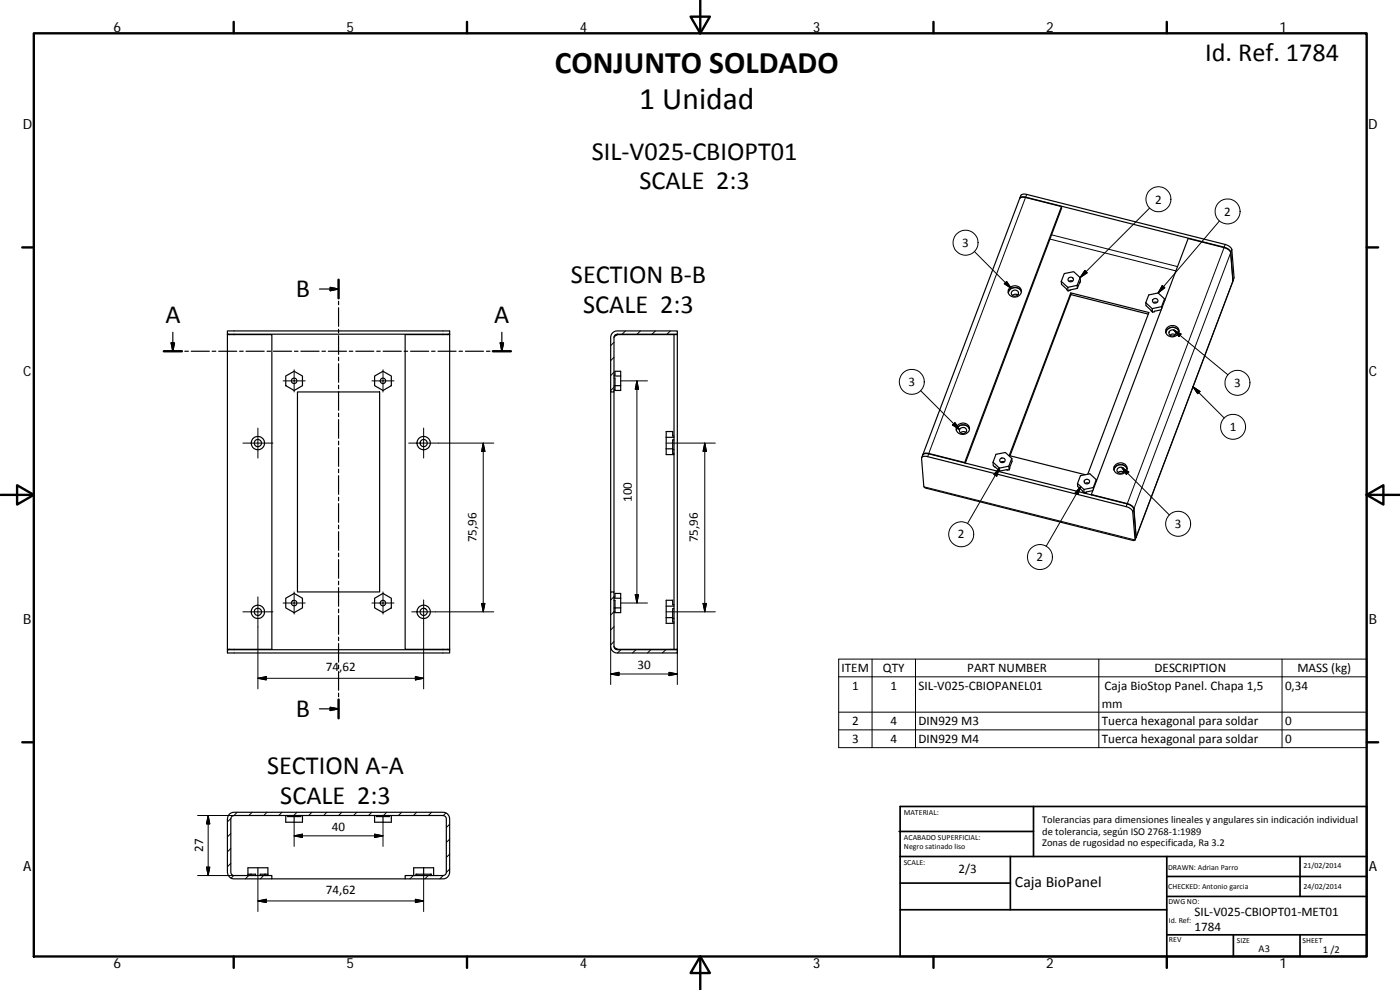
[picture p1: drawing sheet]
<svg xmlns="http://www.w3.org/2000/svg" width="420mm" height="297mm" viewBox="0 0 420 297" stroke-linecap="round" stroke-linejoin="round" font-family="sans-serif">
<g fill="none" stroke="#000" stroke-width=".36">
<path d="M306 59.6a1.32 1.32 0 0 1 1.8-.4l59.6 15a2.55 2.55 0 0 1 2 1.5l.6 8.8-29 76.7M306 59.5l.4-.8a1.45 1.45 0 0 1 1.7-.4l59.6 15a2.73 2.73 0 0 1 2 1.6l.7 8.5-.4 .8M318.6 62l-10.8-2.8a1.51 1.51 0 0 0-1.8 .4l-29 76.8M369.3 75.8a2.47 2.47 0 0 0-1.9-1.5l-10.8-2.7-29 76.9M51.9 99.7v5.7M95.9 86.7h5.7M99.1 86.2l2.5 .5-2.5 .5zM101.6 83.9v5.6M101.6 90.4v1M101.6 92.3v5.6M101.6 98.8v1M150.6 99.7v5.7"/>
<path d="M183.7 100l.9-.6 .7-.1h18v1h-18l-.7 .2-.3 .8v16.3h-1v-16.3zM303 86.4a1.95 1.95 0 0 1 2.3-.6 1.95 1.95 0 0 1 1.1 2.1 1.98 1.98 0 0 1-2.3 1.2 1.98 1.98 0 0 1-1.5-2.1zM303.7 87.4a1.05 1.05 0 0 1 1.6-.2 1.05 1.05 0 0 1 0 1.5 1.05 1.05 0 0 1-1.5-.1l-.3-.6zM305.4 88.5l-.7-.2-.8 .3M306.5 87.5a2.08 2.08 0 0 0-2-1.2 2.08 2.08 0 0 0-1.9 1.6M318.5 84.4l.9-2.3 2.8-.6 2 1.8-.9 2.3M318.5 84.4l.1 .9 1.9 2M318.5 84.4l2 1.8M320.5 86.2v1.1M321.4 87.9v.5M321.9 84.3l-.5-.1-.5 .2M323.3 85.6v.9"/>
<path d="M323.3 85.6l-2.8 .6M323.3 86.5l-2.8 .8M324.2 83.3l.1 1-1 2.2M343.9 90.8l1.9 1.8 2.8-.6M343.9 90.8v.9l2 2M344.6 94.3l-23.2-5.9-18.3 48.4M345.8 92.6l.1 1.1M347.3 90.7l-.6-.1-.5 .2M348.5 93l-2.6 .7M348.6 92l.1 .5M349.5 89.7l-.9 2.3M349.5 89.7l.1 .5"/>
<path d="M349.5 89.7l-1.9-1.8-2.8 .6-.9 2.3M350.3 98.4a1.95 1.95 0 0 1 2.3-.7 1.95 1.95 0 0 1 1.1 2.1 2.03 2.03 0 0 1-2.2 1.3 2.03 2.03 0 0 1-1.6-1.9zM351.1 99.3a1.04 1.04 0 0 1 1.5-.2 1.04 1.04 0 0 1 .1 1.5 1.04 1.04 0 0 1-1.5 0l-.4-.8zM353.8 99.5a2.08 2.08 0 0 0-2.1-1.3 2.08 2.08 0 0 0-1.8 1.6M49.2 105.4h5.4M51.4 102.9h1l-.5 2.5zM55.5 105.4h1M57.4 105.4h5.4M63.7 105.4h1.1M65.6 105.4h5.4M68.3 100.3l.6 .1M68.3 100.4h13.3v94.4h-13.3z"/>
<path d="M68.3 100.3v-1h2h64.6v1M68.3 100.3h66.6M71.9 105.4h1.1M73.8 105.4h5.5M80.1 105.4h1.1M82.1 105.4h5.4M85.8 112.8l2.5-1.4 2.5 1.4v2.9l-2.5 1.5-2.5-1.5zM88.4 105.4h1M89.3 117.6h24.6v60h-24.6zM90.3 105.4h5.4M96.6 105.4h1.1M98.5 105.4h5.5"/>
<path d="M101.6 100.7v5.6M101.6 107.2v1M101.6 109.1v5.6M101.6 115.6v1M101.6 117.5v5.6M104.8 105.4h1.1M106.8 105.4h5.4M112.4 112.8l2.5-1.4 2.5 1.4v2.9l-2.5 1.5-2.5-1.5zM113.1 105.4h1M115 105.4h5.4M121.3 105.4h1M121.6 100.4h13.3v94.4h-13.3z"/>
<path d="M123.2 105.4h5.5M129.5 105.4h1.1M131.5 105.4h5.4M134.9 100.3l-.6 .1M137.8 105.4h1M139.7 105.4h5.4M146 105.4h1M147.9 105.4h5.4M150.1 102.9h1l-.5 2.5zM183.3 117.6v60M184.3 117.6v60M184.3 113.4h.3v3.5h-.3"/>
<path d="M184.3 115.8h.3M184.3 112.8h2M184.3 112.5h.3v-1.1h1.7v5.8h-2M184.6 115.7h1.7M185.3 100.4l-1 .9M185.3 100.4h17M185.3 100.4l-.8 .2M202.3 100.4h1v94.4h-1M202.3 100.4v94.4M352.7 100.5l-.9-.3-.7 .4M101.6 124v1M101.6 125.9v5.6"/>
<path d="M101.6 132.4v1.1M101.6 134.3v5.6M199.9 131.2h2.4M199.9 134.7h2M201.9 134.9h.4M202.3 132h-.4v4h.4M202.3 130.8h-.4v-1.3h-2v6.9h2.4M276.6 137.3l.3-.8a1.62 1.62 0 0 1 1.8-.3l59.6 15a2.67 2.67 0 0 1 2 1.5M276.9 136.5a1.41 1.41 0 0 1 1.8-.4l10.8 2.8M287.6 127.4a1.9 1.9 0 0 1 2.4-.3 1.9 1.9 0 0 1 .8 2.3 1.98 1.98 0 0 1-2.4 .9 1.98 1.98 0 0 1-1.3-2.1zM288.2 128.6a.99 .99 0 0 1 1.6-.1 .99 .99 0 0 1-.4 1.5 .96 .96 0 0 1-1.2-.2 .96 .96 0 0 1 0-1.2zM289.5 138.8l29.1-76.8v.5l-28.9 76.5"/>
<path d="M289.9 129.7l-.7-.2-.9 .3M290.9 128.8a2.08 2.08 0 0 0-2-1.3 2.08 2.08 0 0 0-1.9 1.6M298 138.7l.1 1 1.9 1.7M301.4 138.6l-.5-.1-.6 .2M302.8 139.9l.1 1M302.8 139.9l-2.9 .6M303.6 137.5l-1.9-1.7-2.8 .5-.9 2.4 1.9 1.8M303.6 137.5l-.8 2.4M303.6 137.5l.1 .9-.8 2.5M334.9 139.3a1.85 1.85 0 0 1 2.5-.2 1.85 1.85 0 0 1 .5 2.5 1.92 1.92 0 0 1-2.5 .5 1.92 1.92 0 0 1-.9-2.3zM101.6 140.8v1M101.6 142.7v5.6"/>
<path d="M101.6 149.2v1M101.6 151.1v5.6M101.6 157.6v1M101.6 159.5v5.6M299.9 140.5l.1 .9M302.9 140.9l-2.9 .5M323.4 145.1l1.9 1.8 2.8-.6M323.4 145.1v.9l2 1.9M325.3 146.9l.1 1M326.5 142.3l18.3-48.5-23.4-5.9-18.5 48.8 22.8 5.7M326.7 145l-.5-.2-.5 .3M327.5 148.4l10.8 2.7a2.73 2.73 0 0 1 2 1.5l.6 8.6-.3 .8-.5 .2-62.3-15.7-.5-.4-.7-8.5a1.16 1.16 0 0 1 1.8-.6l59.6 15a2.57 2.57 0 0 1 1.9 1.6l.7 8.4"/>
<path d="M328 147.2l-2.6 .7M328.1 146.3l.1 .4M329 143.9l-.9 2.4M329 143.9v.5M329 143.9l-1.9-1.7-2.8 .5-.9 2.4M335.4 140.6a1 1 0 0 1 1.4-.3 1 1 0 0 1 .2 1.5 1.01 1.01 0 0 1-1.3 .1 1.01 1.01 0 0 1-.3-1.3zM337.2 141.6l-.7-.2-.9 .4M338.3 140.7a2.08 2.08 0 0 0-2.1-1.3 2.08 2.08 0 0 0-1.9 1.6M85.8 179.5l2.5-1.4 2.5 1.4v2.9l-2.5 1.4-2.5-1.4zM101.6 166v1M101.6 167.9v5.6M101.6 174.4v1"/>
<path d="M101.6 176.3v5.6M112.4 179.5l2.5-1.4 2.5 1.4v2.9l-2.5 1.4-2.5-1.4zM183.3 177.6h1v16.4l.3 .7 .7 .2h18v1h-18a1.97 1.97 0 0 1-2-1.9zM184.3 179.5h2M184.3 179.2h.3v-1.1h1.7v5.7h-2M340.9 161.1h.1M340.9 161.3h.1M341 161.1l-.1 .2M68.3 194.9h66.6v1h-66.6zM68.9 194.8l-.6 .1M101.6 182.8v1M101.6 184.7v5.6"/>
<path d="M101.6 191.2v1M101.6 193.1v5.6M101.6 199.6v1M134.3 194.8l.6 .1M184.3 194l1 .8M184.3 180.1h.3v3.4h-.3M184.3 182.4h.3M184.5 194.6l.8 .2M184.6 182.4h1.7M185.3 194.8h17M199.9 185.3v1.7h2.4M199.9 185.3h2"/>
<path d="M199.9 181.9h2.4M201.9 185.6h.4M202.3 182.6h-.4v4h.4M202.3 181.4h-.4v-1.3h-2v5.2M95.9 212.7h5.7M99.1 212.2l2.5 .5-2.5 .5zM101.6 201.5v5.6M101.6 208v1M101.6 209.9v5.6M69 244.2l1.3-.5h62.6a1.97 1.97 0 0 1 2 2v16a2.05 2.05 0 0 1-2 2h-11.3v-1h11.3l.9-.6 .2-16.4-.3-.6-.8-.4h-62.9l-.5 .4-.2 .6v16l.2 .6 .8 .4h11.3v1h-11.3a2 2 0 0 1-2-2v-16l.1-.7zM85.8 244.7v2h5v-2M86.8 244.7v.3"/>
<path d="M88.3 245v1.7M89.8 244.7v.3M90.3 244.7v.3h-4v-.3M112.4 244.7v2h5v-2M113.4 244.7v.3M114.9 245v1.7M116.4 244.7v.3M116.9 244.7v.3h-3.9v-.3M74.4 262.3h2.3v.4M75.1 262.3v.4M75.4 262.3v.4M77.4 260.4v2.3"/>
<path d="M79.4 262.3v.4M79.7 262.3v.4M80.4 262.7v-2.3h-6v2.3M80.4 262.3h-2.3v.4M81.6 263.7h40M124.2 262.7v-2.3h5.9v2.3M125.1 262.3v.4M127.1 260.4v1.9M129.1 262.3v.4M129.4 262.7v-.4h-4.6v.4"/>
<circle cx="321.3" cy="83.8" r=".75"/>
<circle cx="346.7" cy="90.2" r=".76"/>
<circle cx="88.3" cy="114.3" r=".83"/>
<circle cx="114.9" cy="114.3" r=".83"/>
<circle cx="77.4" cy="132.9" r="1.09"/>
<circle cx="77.4" cy="132.9" r="1.99"/>
<circle cx="127.1" cy="132.9" r="2"/>
<circle cx="127.2" cy="132.9" r="1.07"/>
<circle cx="300.9" cy="138.2" r=".76"/>
<circle cx="326.2" cy="144.4" r=".77"/>
<circle cx="77.4" cy="183.6" r="1.09"/>
<circle cx="77.4" cy="183.6" r="1.99"/>
<circle cx="88.3" cy="180.9" r=".81"/>
<circle cx="114.9" cy="180.9" r=".83"/>
<circle cx="127.1" cy="183.6" r="2"/>
<circle cx="127.2" cy="183.6" r="1.07"/>
</g>
<g fill="none" stroke="#000" stroke-width=".3">
<path d="M307.8 59.2l-29.4 77.8M308.1 58.3l-.3 .9M292.4 75.5l11.1 11.1M315.1 71.7l37.8 9.6M315.6 70.5l37.8 9.5M345 62.4l-20.8 20.9M366 66.3l-18.4 21.6M367.4 74.3l-29.1 76.9M367.7 73.3l-.3 .9M369.3 75.8l-29.1 76.8M369.7 74.9l-.3 .8M187.7 99.3l-1 1"/>
<path d="M192.2 99.3l-1 1M196.7 99.3l-1 1M201.2 99.3l-1 1M301.4 85.1l.7-.6 1.4 2.1zM325.6 81.2l.7 .7-2.1 1.4zM348.8 85.7l.8 .6-2 1.6zM352.2 99l16.3 13.5M352.2 99l2.2 1.2-.6 .8zM370 84.3l-29 76.8M370 84.2h.1M85 114.3h6.6M88.3 110.9v6.7"/>
<path d="M111.6 114.3h6.6M114.9 110.9v6.7M184.3 116.2l-1 1M184.3 111.7l-1 1M184.3 107.2l-1 1M184.3 102.7l-1 1M186.3 114.3h8M191.1 114.3v66.6M191.1 114.3l.5 2.5h-1zM276.3 117.2l11.7 11.7M358 116l9.4 9.4M358 116l2.1 1.5-.7 .6z"/>
<path d="M72.9 132.9h9M77.4 128.4v9M122.6 132.9h25.6M127.1 128.4v9M145 132.9v50.7M145 132.9l.5 2.5h-1zM199.9 132.9h14.8M211.5 132.9v50.7M211.5 132.9l.5 2.5h-1zM285.9 127.5l.7-.7 1.4 2.1zM277.3 146l63.3 16M299.9 140.5l-9.5 16.6"/>
<path d="M299.9 140.5l-.8 2.4-.8-.5zM324.3 146l-10.3 17.9M324.3 146l-.8 2.4-.8-.5zM336.6 140.2l14.4 14.3M336.6 140.2l2.2 1.4-.8 .7zM338.3 151.2l-.3 .8M340.3 152.7l-.4 .9M77.4 179.1v27.6M88.3 177.6v6.6M114.9 177.6v6.6M184.3 179l-1 1M190.6 178.4h1l-.5 2.5z"/>
<path d="M340.9 161.3h.1M72.9 183.6h9M85 180.9h6.6M111.6 180.9h6.6M123.6 183.6h24.6M127.1 180v26.7M144.5 181.1h1l-.5 2.5zM183.3 194v11.4M184.3 192.5l-1 1M184.3 188l-1 1M184.3 183.5l-1 1M186.3 180.9h8"/>
<path d="M186.3 194.9l-1 1M190.8 194.9l-1 1M195.3 194.9l-1 1M199.8 194.9l-1 1M199.9 183.6h14.8M203.3 194.8v10.6M211 181.1h1l-.5 2.5zM251.7 197.8h158.5v26.5h-158.5zM261.7 197.8v26.5M274.8 197.8v26.5M329.8 197.8v26.5M384.8 197.8v26.5"/>
<path d="M77.4 203.5l2.5-.5v1zM77.4 203.5h49.7M124.7 203l2.4 .5-2.4 .5zM183.3 202.2l2.5-.5v1zM183.3 202.2h20M200.8 201.7l2.5 .5-2.5 .5zM251.7 203.1h158.5M251.7 213.7h158.5M251.7 219h158.5M59.3 244.7h11M62.5 244.7v18M62.5 244.7l.5 2.5h-1z"/>
<path d="M69.3 259.1l-1 1M69.3 254.6l-1 1M69.3 250.1l-1 1M69.3 245.6l-1 1M71.2 243.7l-1.1 1.1M75.7 243.7l-1 1M80.1 243.7l-.9 1M84.6 243.7l-.9 1M88.3 246.7v7.3M88.3 250.8l2.5-.5v1zM88.3 250.8h26.6M89.1 243.7l-1 1"/>
<path d="M93.6 243.7l-1 1M98.1 243.7l-1 1M102.6 243.7l-1 1M107.1 243.7l-1 1M111.6 243.7l-1 1M112.4 250.3l2.5 .5-2.5 .5zM114.9 246.7v7.3M116.1 243.7l-1 1M120.6 243.7l-1 1M125.1 243.7l-1 1M129.5 243.7l-1 1M133.8 243.9l-.8 .8"/>
<path d="M134.9 256.3l-.9 1M134.9 251.8l-.9 1M134.9 247.3l-.9 1M59.3 262.7h11M62 260.2h1l-.5 2.5zM70.2 262.7l-.8 .8M74.6 262.7l-1 1M77.4 270.3l2.5-.5v1zM77.4 270.3h49.7M77.4 262.7v10.8M79.1 262.7l-1 1M124 262.7l-1 1"/>
<path d="M124.7 269.8l2.4 .5-2.4 .5zM127.1 262.3v11.2M128.5 262.7l-1 1M133 262.7l-1 1M134.9 260.8l-1 1"/>
<circle cx="347.7" cy="59.8" r="3.7"/>
<circle cx="289.8" cy="72.8" r="3.7"/>
<circle cx="368.4" cy="63.5" r="3.8"/>
<circle cx="273.6" cy="114.6" r="3.8"/>
<circle cx="371.4" cy="114.9" r="3.7"/>
<circle cx="370.1" cy="128.1" r="3.8"/>
<circle cx="353.6" cy="157.2" r="3.7"/>
<circle cx="288.5" cy="160.3" r="3.7"/>
<circle cx="312.1" cy="167.1" r="3.7"/>
</g>
<g fill="none" stroke="#000" stroke-width=".71">
<path d="M10.1 10h400.1v277h-400.1zM70.1 6.6v3.4M140.2 6.6v3.4M207.3 5h5.8l-2.9 5zM210.2 0v10M280.2 6.6v3.4M350.2 6.6v3.4M6.7 74.2h3.4M410.2 74.2h3.4M101.6 83.9v5.6M49.2 105.4h5.4M147.9 105.4h5.4"/>
<path d="M.2 148.5h9.9M5.1 145.6l5 2.9-5 2.9zM410.2 148.5l5-2.9v5.8zM410.2 148.5h9.9M101.6 209.9v5.6M6.7 222.7h3.4M410.2 222.7h3.4M70.1 287v3.4M140.2 287v3.4M210.2 287l2.9 5h-5.8zM210.2 287v10M280.2 287v3.4"/>
<path d="M350.2 287v3.4"/>
</g>
<g fill="none" stroke="#000" stroke-width=".51">
<path d="M269.8 249.5h40.4M270.1 257h140.1M270.1 242h140.1v45h-140.1zM303.2 257v16M310.2 242v15M350.2 257v30M390.2 257v12M270.1 273h80.1M270.1 265h33.1M350.2 269h60M350.2 263h60M350.2 280.5h60"/>
<path d="M370.2 280.5v6.5M390.2 280.5v6.5"/>
</g>
<path d="M99.1 86.2l2.5 .5-2.5 .5zM51.4 102.9h1l-.5 2.5zM150.1 102.9h1l-.5 2.5zM99.1 212.2l2.5 .5-2.5 .5z" fill="#000" stroke="#000" stroke-width=".36"/>
<g fill="#000" stroke="#000" stroke-width=".3">
<path d="M301.4 85.1l.7-.6 1.4 2.1zM325.6 81.2l.7 .7-2.1 1.4zM348.8 85.7l.8 .6-2 1.6zM191.1 114.3l.5 2.5h-1zM352.2 99l2.2 1.2-.6 .8zM358 116l2.1 1.5-.7 .6zM145 132.9l.5 2.5h-1zM211.5 132.9l.5 2.5h-1zM285.9 127.5l.7-.7 1.4 2.1zM299.9 140.5l-.8 2.4-.8-.5zM324.3 146l-.8 2.4-.8-.5zM336.6 140.2l2.2 1.4-.8 .7z"/>
<path d="M190.6 178.4h1l-.5 2.5zM144.5 181.1h1l-.5 2.5zM211 181.1h1l-.5 2.5zM77.4 203.5l2.5-.5v1zM124.7 203l2.4 .5-2.4 .5zM183.3 202.2l2.5-.5v1zM200.8 201.7l2.5 .5-2.5 .5zM62.5 244.7l.5 2.5h-1zM88.3 250.8l2.5-.5v1zM112.4 250.3l2.5 .5-2.5 .5zM62 260.2h1l-.5 2.5zM77.4 270.3l2.5-.5v1z"/>
<path d="M124.7 269.8l2.4 .5-2.4 .5z"/>
</g>
<g font-size="9.4">
<text x="166.5" y="22">CONJUNTO SOLDADO</text>
<text x="191.8" y="32.8">1 Unidad</text>
</g>
<g font-size="7.9">
<text x="361.7" y="18.3">Id. Ref. 1784</text>
<text x="177.6" y="47.9">SIL‐V025‐CBIOPT01</text>
<text x="191.9" y="56.8">SCALE 2:3</text>
<text x="88.8" y="89.2">B</text>
<text x="171.4" y="85">SECTION B‐B</text>
<text x="175" y="94">SCALE 2:3</text>
<text x="49.6" y="96.9">A</text>
<text x="148.3" y="96.9">A</text>
<text x="88.8" y="215.2">B</text>
<text x="80.2" y="232.2">SECTION A‐A</text>
<text x="84.1" y="241.2">SCALE 2:3</text>
</g>
<text font-size="4.7" x="304.6" y="266.2">Caja BioPanel</text>
<g font-size="4.2">
<text x="34" y="9.6">6</text>
<text x="104" y="9.6">5</text>
<text x="174" y="9.6">4</text>
<text x="244" y="9.6">3</text>
<text x="314" y="9.6">2</text>
<text x="384" y="9.6">1</text>
<text x="6.8" y="38.7">D</text>
<text x="410.6" y="38.7">D</text>
<text x="7" y="112.9">C</text>
<text x="410.8" y="112.9">C</text>
<text x="7" y="187.1">B</text>
<text x="410.8" y="187.1">B</text>
<text x="7" y="261.3">A</text>
<text x="410.8" y="261.3">A</text>
<text x="34" y="290.4">6</text>
<text x="104" y="290.4">5</text>
<text x="174" y="290.4">4</text>
<text x="244" y="290.4">3</text>
<text x="314" y="290.4">2</text>
<text x="384" y="290.4">1</text>
</g>
<g font-size="3.9">
<text x="346.7" y="61.1">2</text>
<text x="367.4" y="64.7">2</text>
<text x="288.8" y="74.1">3</text>
<text x="272.6" y="115.8">3</text>
<text x="370.4" y="116.1">3</text>
<text x="369.1" y="129.3">1</text>
<text x="189.6" y="150.6" transform="rotate(-90 189.6 150.6)">100</text>
<text x="287.5" y="161.6">2</text>
<text x="352.6" y="158.4">3</text>
<text x="143" y="162.7" transform="rotate(-90 143 162.7)">75,96</text>
<text x="209.4" y="162.7" transform="rotate(-90 209.4 162.7)">75,96</text>
<text x="311.1" y="168.4">2</text>
<text x="97.8" y="201.4">74,62</text>
<text x="191.3" y="200.7">30</text>
<text x="252.6" y="201.6">ITEM</text>
<text x="265" y="201.6">QTY</text>
<text x="290.3" y="201.6">PART NUMBER</text>
<text x="346.5" y="201.6">DESCRIPTION</text>
<text x="389.3" y="201.7">MASS (kg)</text>
<text x="255.7" y="206.9">1</text>
<text x="267.2" y="206.9">1</text>
<text x="275.6" y="207">SIL‐V025‐CBIOPANEL01</text>
<text x="331.5" y="207.1">Caja BioStop Panel. Chapa 1,5</text>
<text x="385.6" y="207">0,34</text>
<text x="330.6" y="212.4">mm</text>
<text x="255.7" y="217.6">2</text>
<text x="267.2" y="217.6">4</text>
<text x="275.6" y="217.6">DIN929 M3</text>
<text x="330.6" y="217.7">Tuerca hexagonal para soldar</text>
<text x="385.6" y="217.6">0</text>
<text x="255.7" y="222.9">3</text>
<text x="267.2" y="222.9">4</text>
<text x="275.6" y="222.9">DIN929 M4</text>
<text x="330.6" y="223">Tuerca hexagonal para soldar</text>
<text x="385.6" y="222.9">0</text>
<text x="99.6" y="249.2">40</text>
<text x="60.9" y="255.7" transform="rotate(-90 60.9 255.7)">27</text>
<text x="287.7" y="262">2/3</text>
<text x="97.8" y="268.2">74,62</text>
<text x="358.5" y="274.9">SIL‐V025‐CBIOPT01‐MET01</text>
<text x="358.5" y="279.4">1784</text>
</g>
<g font-size="3.1">
<text x="312.8" y="246.8">Tolerancias para dimensiones lineales y angulares sin indicación individual</text>
<text x="312.8" y="250.4">de tolerancia, según ISO 2768‐1:1989</text>
<text x="312.8" y="254">Zonas de rugosidad no especificada, Ra 3.2</text>
<text x="377.7" y="285.6">A3</text>
<text x="397" y="285.9">1 /2</text>
</g>
<g font-size="2.4">
<text x="271.2" y="244.4">MATERIAL:</text>
<text x="271.3" y="251.9">ACABADO SUPERFICIAL:</text>
<text x="271.3" y="254.6">Negro satinado liso</text>
<text x="271.2" y="259.7">SCALE:</text>
<text x="350.6" y="260.9">DRAWN: Adrian Parro</text>
<text x="391.2" y="260.6">21/02/2014</text>
<text x="350.6" y="266.8">CHECKED: Antonio garcia</text>
<text x="391.2" y="266.6">24/02/2014</text>
<text x="350.7" y="271.4">DWG NO:</text>
<text x="350.8" y="276.8">Id. Ref:</text>
<text x="350.8" y="282.8">REV</text>
<text x="371.2" y="282.9">SIZE</text>
<text x="390.9" y="282.9">SHEET</text>
</g>
</svg>
